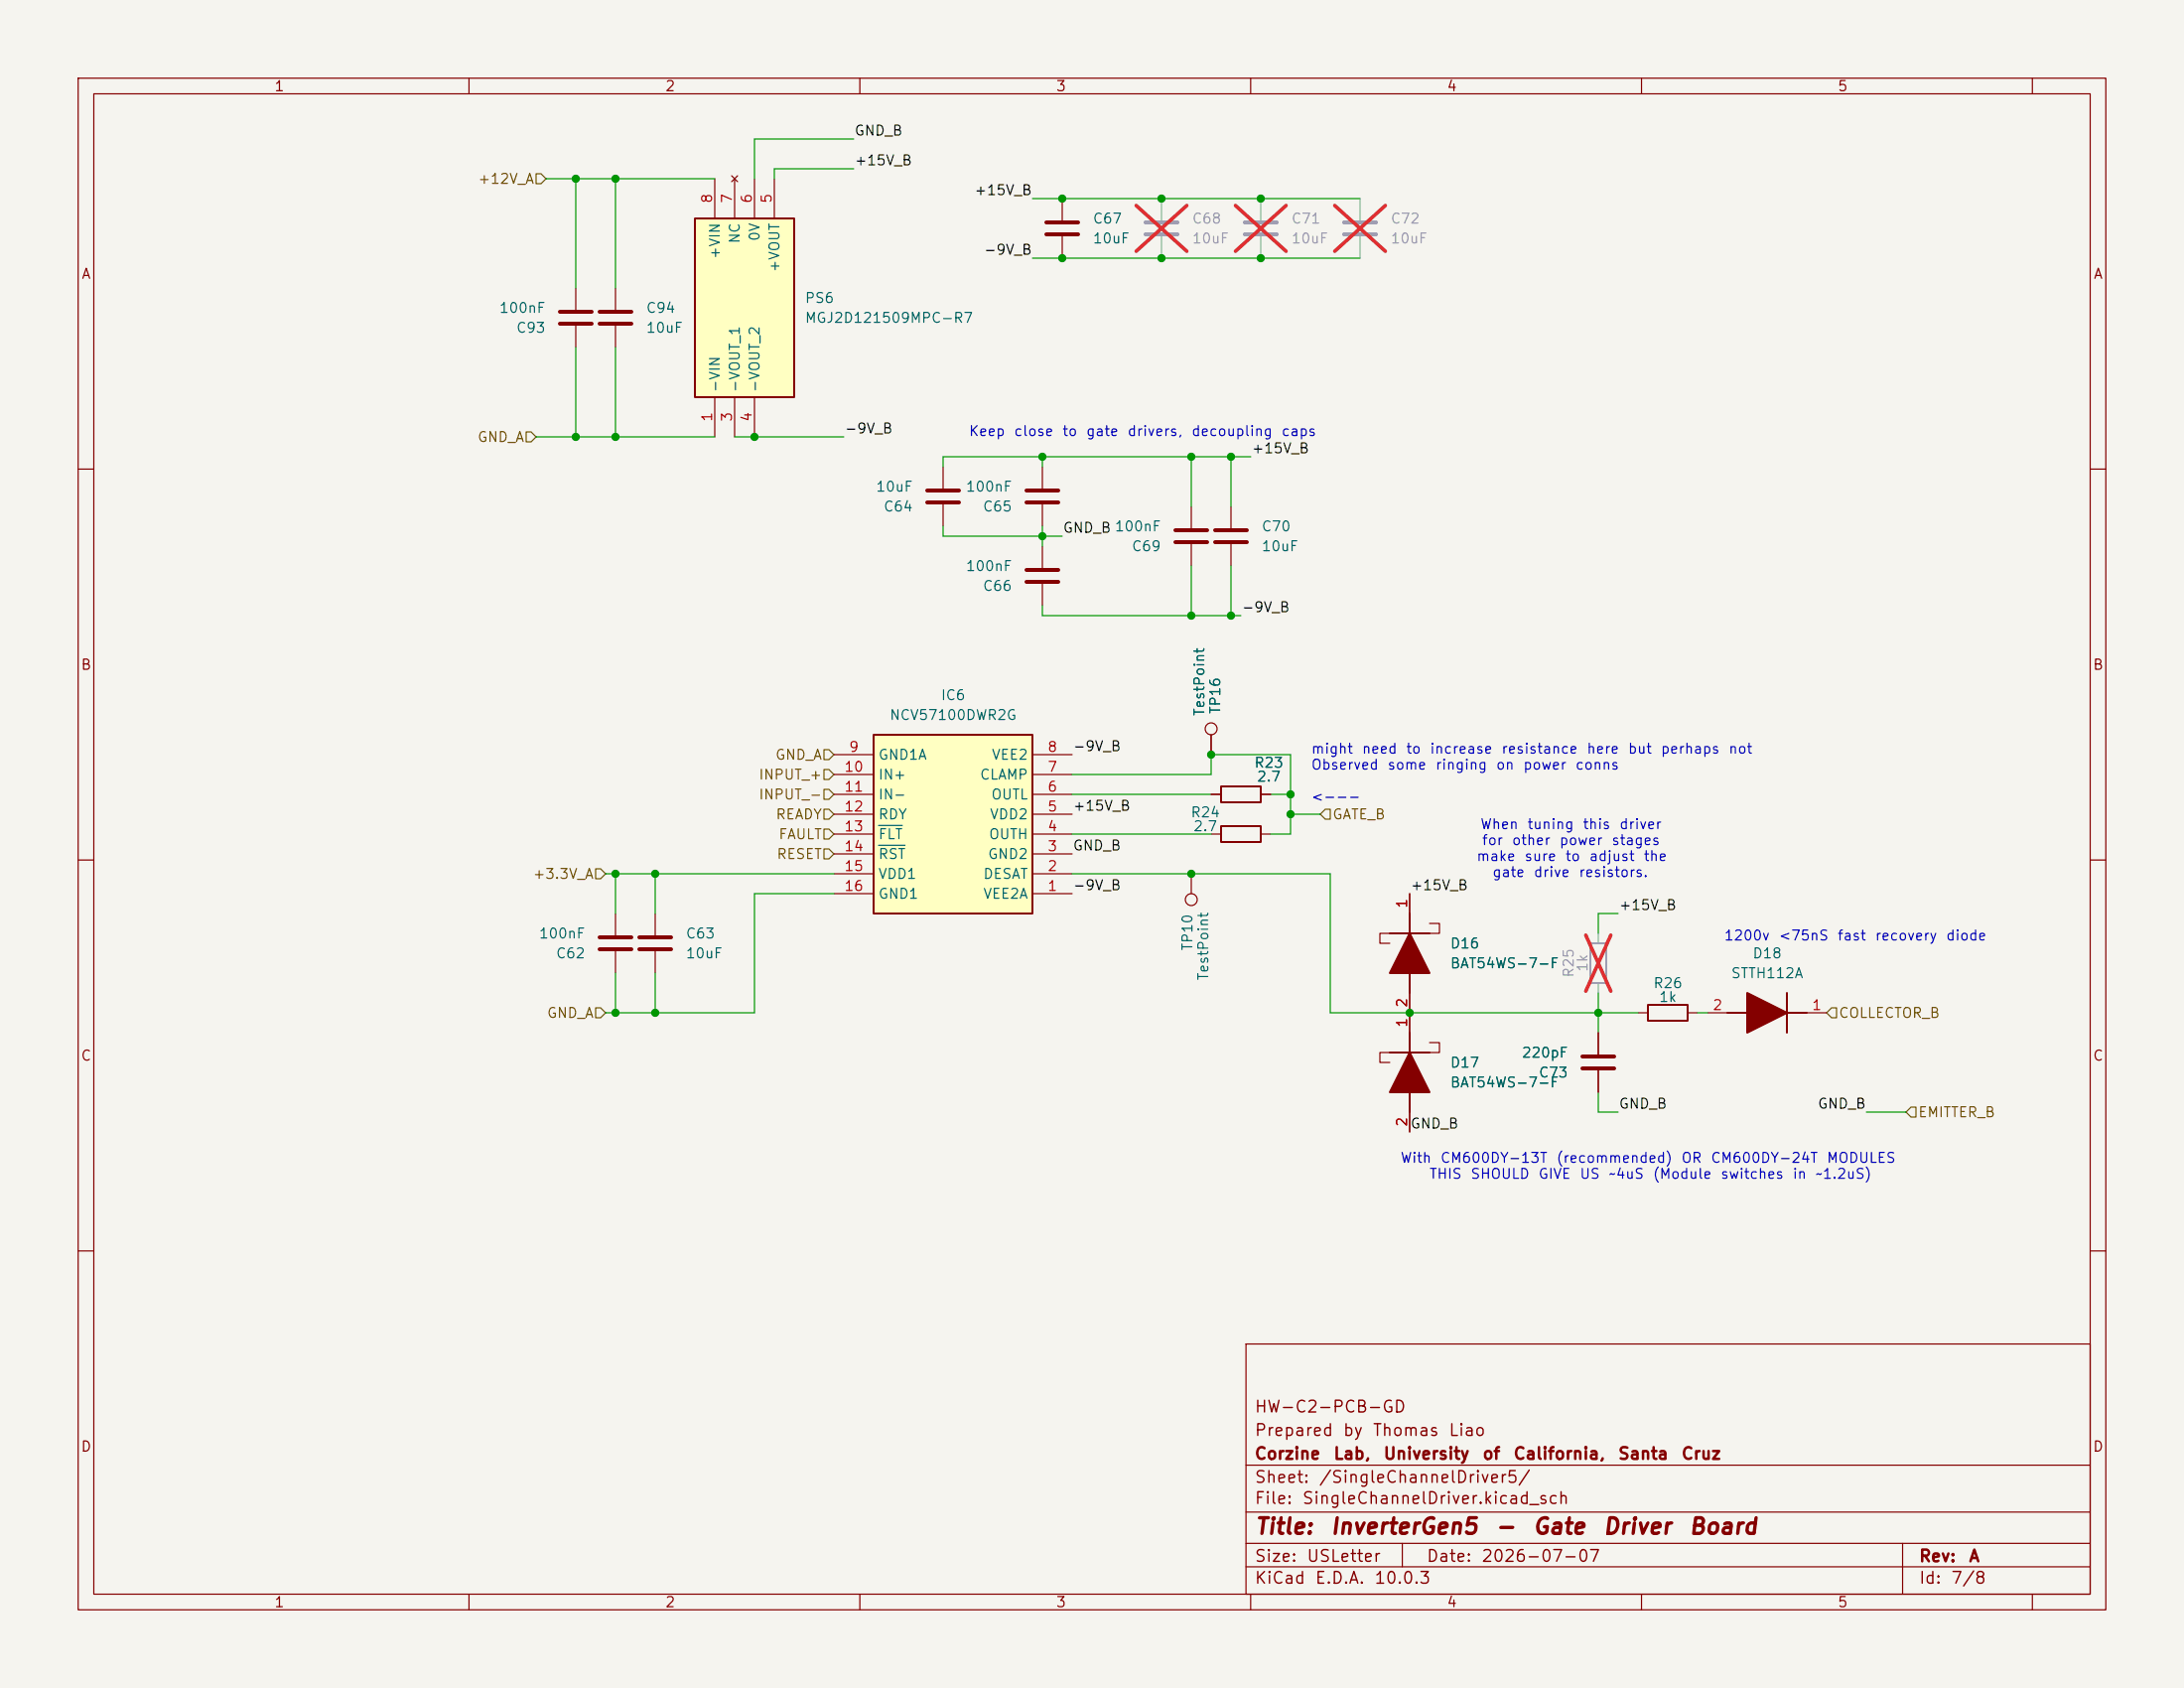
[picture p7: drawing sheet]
<svg xmlns="http://www.w3.org/2000/svg" width="279mm" height="216mm" viewBox="0 0 279 216" stroke-linecap="round" stroke-linejoin="round" font-family="sans-serif">
<path d="M0 0h279.4v215.9h-279.4z" fill="#f5f4ef" stroke="#f5f4ef" stroke-width=".13"/>
<g fill="none" stroke="#840000" stroke-width=".15">
<path d="M10 10h259.4v195.9h-259.4zM12 12h255.4v191.9h-255.4zM60 10v2M110 10v2M160 10v2M210 10v2M260 10v2M10 60h2M133.3 69.9v2.7M133.3 74.7v2.8M267.4 60h2M10 110h2"/>
<path d="M267.4 110h2M10 160h2M159.4 171.9h108v32h-108zM267.4 160h2M159.4 197.4h108M159.4 193.4h108M159.4 187.4h108M179.4 197.4v3M243.4 197.4v6.5M60 203.9v2M110 203.9v2M159.4 200.4h108"/>
<path d="M160 203.9v2M210 203.9v2M260 203.9v2"/>
</g>
<path d="M131.3 74.4h4.1M131.3 72.9h4.1" fill="none" stroke="#840000" stroke-width=".51"/>
<path d="M88.9 27.9h12.7v22.9h-12.7z" fill="#ffffc2"/>
<g fill="none" stroke="#840000" stroke-width=".25">
<path d="M88.9 27.9h12.7v22.9h-12.7zM156.2 105.7h5.1v2h-5.1zM156.2 100.6h5.1v2h-5.1zM177.8 119.4h5.1M180.3 116.8v2.6M177.8 134.6h5.1M180.3 124.5v2.5M180.3 132.1v2.5M180.3 139.7v2.5M210.8 128.5h5.1v2.1h-5.1zM221 129.5h2.5M228.6 129.5h2.5"/>
<path d="M228.6 127v5.1"/>
</g>
<g fill="none" stroke="#840000" stroke-width=".15">
<path d="M73.7 36.8v2.8M78.7 36.8v2.8M91.4 22.9v5M93.6 22.5l.8 .7M94 22.9v5M94.4 22.5l-.8 .7M96.5 22.9v5M99.1 22.9v5M135.9 25.4v2.8M135.9 30.2v2.8M73.7 41.7v2.8M78.7 41.7v2.8"/>
<path d="M91.4 50.8v5.1M94 50.8v5.1M96.5 50.8v5.1M120.6 59.7v2.8M133.3 59.7v2.8M120.6 64.5v2.8M133.3 64.5v2.8M152.4 64.8v2.8M152.4 69.6v2.8M154.9 94v2.5M78.7 116.8v2.8M83.8 116.8v2.8"/>
<path d="M152.4 111.8v2.5M154.9 106.7h1.3M154.9 101.6h1.3M161.3 106.7h1.3M161.3 101.6h1.3M177.8 119.4h-1.3v1.3h1.3M180.3 114.3v2.5M182.9 118.1h1.2v1.3h-1.2M78.7 121.7v2.8M83.8 121.7v2.8M177.8 134.6h-1.3v1.3h1.3M180.3 127v5.1"/>
<path d="M182.9 133.4h1.2v1.2h-1.2M204.5 132.1v2.8M204.5 136.9v2.8M209.5 129.5h1.3M215.9 129.5h1.3M218.4 129.5h2.6M231.1 129.5h2.6M180.3 142.2v2.6"/>
<circle cx="154.9" cy="93.2" r=".76"/>
<circle cx="152.4" cy="115.1" r=".76"/>
</g>
<g fill="none" stroke="#840000" stroke-width=".51">
<path d="M71.6 39.9h4.1M76.7 39.9h4.1M133.9 28.4h4M133.9 30h4M71.6 41.4h4.1M76.7 41.4h4.1M118.6 64.3h4.1M118.6 62.7h4.1M131.3 64.3h4.1M131.3 62.7h4.1M150.4 69.3h4M150.4 67.8h4"/>
<path d="M76.7 119.9h4.1M81.8 119.9h4.1M76.7 121.4h4.1M81.8 121.4h4.1M202.4 136.7h4.1M202.4 135.1h4.1"/>
</g>
<path d="M146.6 28.4h4M146.6 30h4M159.3 28.4h4M159.3 30h4M172 28.4h4M172 30h4" fill="none" stroke="#9c9b98" stroke-width=".51"/>
<path d="M148.6 25.4v2.8M148.6 30.2v2.8M161.3 25.4v2.8M161.3 30.2v2.8M174 25.4v2.8M174 30.2v2.8M204.5 119.4v1.3M204.5 125.7v1.3" fill="none" stroke="#9c9b98" stroke-width=".15"/>
<path d="M145.4 26.3l6.4 5.8M151.8 26.3l-6.4 5.8M158.1 26.3l6.4 5.8M164.5 26.3l-6.4 5.8M170.8 26.3l6.4 5.8M177.2 26.3l-6.4 5.8M202.9 119.6l3.2 7.2M206.1 119.6l-3.2 7.2" fill="none" stroke="#e12e31" stroke-width=".46"/>
<path d="M203.5 120.7h2v5h-2z" fill="none" stroke="#9c9b98" stroke-width=".25"/>
<g fill="#840000" stroke="#840000" stroke-width=".25">
<path d="M180.3 134.6l2.6 5.1h-5.1z"/>
<path d="M223.5 127l5.1 2.5-5.1 2.6z"/>
<path d="M180.3 119.4l2.6 5.1h-5.1z"/>
</g>
<path d="M111.8 94h20.3v22.8h-20.3z" fill="#ffffc2"/>
<path d="M111.8 94h20.3v22.8h-20.3z" fill="none" stroke="#840000" stroke-width=".25"/>
<g fill="none" stroke="#840000" stroke-width=".15">
<path d="M157.5 64.8v2.8M157.5 69.6v2.8M106.7 99.1h5.1M106.7 96.5h5.1M132.1 99.1h5.1M132.1 96.5h5.1M154.9 94v2.5M106.7 114.3h5.1M106.7 111.8h5.1M106.7 109.2h5.1M106.7 106.7h5.1M106.7 104.1h5.1"/>
<path d="M106.7 101.6h5.1M132.1 114.3h5.1M132.1 111.8h5.1M132.1 109.2h5.1M132.1 106.7h5.1M132.1 104.1h5.1M132.1 101.6h5.1M154.9 101.6h1.3M161.3 101.6h1.3M180.3 114.3v2.5M180.3 127v5.1M204.5 132.1v2.8"/>
<path d="M204.5 136.9v2.8M180.3 142.2v2.6"/>
</g>
<path d="M112.4 105.6h3M112.4 108.1h3.4" fill="none" stroke="#006464" stroke-width=".15"/>
<path d="M155.4 67.8h4.1M155.4 69.3h4.1" fill="none" stroke="#840000" stroke-width=".51"/>
<g fill="none" stroke="#725600" stroke-width=".15">
<path d="M68.6 22.2h.6l.6 .7-.6 .6h-.6zM67.3 55.2h.6l.7 .7-.7 .6h-.6zM105.4 95.9h.6l.7 .6-.7 .7h-.6zM105.4 98.4h.6l.7 .7-.7 .6h-.6zM76.2 111.1h.6l.7 .7-.7 .6h-.6zM105.4 108.6h.6l.7 .6-.7 .7h-.6zM105.4 106h.6l.7 .7-.7 .6h-.6zM105.4 101h.6l.7 .6-.7 .6h-.6zM105.4 103.5h.6l.7 .6-.7 .7h-.6zM169.5 103.5h.7v1.3h-.7l-.6-.7zM76.2 128.9h.6l.7 .6-.7 .7h-.6zM234.3 128.9h.6v1.3h-.6l-.6-.7z"/>
<path d="M244.5 141.6h.6v1.3h-.6l-.7-.7z"/>
</g>
<g fill="none" stroke="#009600" stroke-width=".15">
<path d="M109.2 17.8h-12.7v5.1M69.8 22.9h21.6M73.7 22.9v13.9M78.7 22.9v13.9M109.2 21.6h-10.1v1.3M132.1 33h41.9M132.1 25.4h41.9M68.6 55.9h22.8M73.7 44.5v11.4M78.7 44.5v11.4M94 55.9h13.9M133.3 58.4v1.3"/>
<path d="M152.4 58.4v6.4M157.5 58.4v6.4M160 58.4h-39.4v1.3M120.6 67.3v1.3h15.3M133.3 67.3v2.6M133.3 77.5v1.2h25.4M152.4 72.4v6.3M157.5 72.4v6.3M137.2 99.1h17.7v-2.6h10.2v10.2h-2.5M77.5 111.8h29.2M78.7 111.8v5M83.8 111.8v5"/>
<path d="M106.7 114.3h-10.2v15.2h-19M137.2 111.8h33v17.7h39.3M137.2 106.7h17.7M137.2 101.6h17.7M162.6 101.6h2.5M165.1 104.1h3.8M207 116.8h-2.5v2.6M78.7 124.5v5M83.8 124.5v5M204.5 127v5.1M204.5 139.7v2.5h2.5M217.2 129.5h1.2"/>
<path d="M238.8 142.2h5"/>
</g>
<g fill="#009600" stroke="#009600" stroke-width=".13">
<circle cx="165.1" cy="101.6" r=".46"/>
<circle cx="165.1" cy="104.1" r=".46"/>
<circle cx="133.3" cy="68.6" r=".46"/>
<circle cx="157.5" cy="78.7" r=".46"/>
<circle cx="152.4" cy="78.7" r=".46"/>
<circle cx="152.4" cy="111.8" r=".46"/>
<circle cx="154.9" cy="96.5" r=".46"/>
<circle cx="161.3" cy="25.4" r=".46"/>
<circle cx="148.6" cy="25.4" r=".46"/>
<circle cx="148.6" cy="33" r=".46"/>
<circle cx="152.4" cy="58.4" r=".46"/>
<circle cx="157.5" cy="58.4" r=".46"/>
<circle cx="135.9" cy="33" r=".46"/>
<circle cx="135.9" cy="25.4" r=".46"/>
<circle cx="133.3" cy="58.4" r=".46"/>
<circle cx="161.3" cy="33" r=".46"/>
<circle cx="78.7" cy="129.5" r=".46"/>
<circle cx="83.8" cy="129.5" r=".46"/>
<circle cx="73.7" cy="55.9" r=".46"/>
<circle cx="78.7" cy="111.8" r=".46"/>
<circle cx="78.7" cy="55.9" r=".46"/>
<circle cx="96.5" cy="55.9" r=".46"/>
<circle cx="83.8" cy="111.8" r=".46"/>
<circle cx="78.7" cy="22.9" r=".46"/>
<circle cx="73.7" cy="22.9" r=".46"/>
<circle cx="180.3" cy="129.5" r=".46"/>
<circle cx="204.5" cy="129.5" r=".46"/>
</g>
<g font-size="2" fill="#840000">
<text x="160.4" y="196.7">Title:</text>
<text x="170.1" y="196.7">InverterGen5</text>
<text x="191.2" y="196.7">-</text>
<text x="196" y="196.7">Gate</text>
<text x="204.9" y="196.7">Driver</text>
<text x="215.9" y="196.7">Board</text>
</g>
<g font-size="1.5" fill="#840000">
<text x="160.4" y="184">Prepared</text>
<text x="160.4" y="181">HW-C2-PCB-GD</text>
<text x="171.7" y="184">by</text>
<text x="175.5" y="184">Thomas</text>
<text x="185.2" y="184">Liao</text>
<text x="160.4" y="190">Sheet:</text>
<text x="160.4" y="187">Corzine</text>
<text x="168.6" y="190">/SingleChannelDriver5/</text>
<text x="170.5" y="187">Lab,</text>
<text x="176.9" y="187">University</text>
<text x="189.6" y="187">of</text>
<text x="193.5" y="187">California,</text>
<text x="206.9" y="187">Santa</text>
<text x="215" y="187">Cruz</text>
<text x="160.4" y="192.7">File:</text>
<text x="166.5" y="192.7">SingleChannelDriver.kicad_sch</text>
<text x="160.4" y="202.9">KiCad</text>
<text x="160.4" y="200.1">Size:</text>
<text x="167.1" y="200.1">USLetter</text>
<text x="168.1" y="202.9">E.D.A.</text>
<text x="175.7" y="202.9">10.0.3</text>
<text x="182.4" y="200.1">Date:</text>
<text x="189.4" y="200.1">2026-07-07</text>
<text x="245.4" y="200.1">Rev:</text>
<text x="245.4" y="202.9">Id:</text>
<text x="249.5" y="202.9">7/8</text>
<text x="251.8" y="200.1">A</text>
</g>
<g font-size="1.3" fill="#840000">
<text x="35" y="12">1</text>
<text x="85" y="12">2</text>
<text x="135" y="12">3</text>
<text x="185" y="12">4</text>
<text x="235" y="12">5</text>
<text x="10.3" y="36">A</text>
<text x="267.7" y="36">A</text>
<text x="10.3" y="86">B</text>
<text x="267.7" y="86">B</text>
<text x="10.3" y="136">C</text>
<text x="267.7" y="136">C</text>
<text x="10.3" y="186">D</text>
<text x="267.7" y="186">D</text>
<text x="35" y="205.9">1</text>
<text x="85" y="205.9">2</text>
<text x="135" y="205.9">3</text>
<text x="185" y="205.9">4</text>
<text x="235" y="205.9">5</text>
</g>
<g font-size="1.3" fill="#0f0f0f">
<text x="109.2" y="17.7">GND_B</text>
<text x="109.2" y="21.5">+15V_B</text>
<text x="124.6" y="25.3">+15V_B</text>
<text x="125.8" y="32.9">-9V_B</text>
<text x="107.9" y="55.8">-9V_B</text>
<text x="160" y="58.3">+15V_B</text>
<text x="135.9" y="68.5">GND_B 100nF</text>
<text x="158.7" y="78.6">-9V_B</text>
<text x="137.2" y="96.4">-9V_B</text>
<text x="137.2" y="104">+15V_B</text>
<text x="137.2" y="109.1">GND_B</text>
<text x="137.2" y="114.2">-9V_B</text>
<text x="180.3" y="114.2">+15V_B</text>
<text x="207" y="116.7">+15V_B</text>
<text x="207" y="142.1">GND_B</text>
<text x="232.4" y="142.1">GND_B</text>
<text x="180.3" y="144.7">GND_B</text>
</g>
<g font-size="1.3" fill="#725600">
<text x="61.1" y="23.8">+12V_A</text>
<text x="61" y="56.9">GND_A</text>
<text x="97" y="100">INPUT_+</text>
<text x="99.1" y="97.5">GND_A</text>
<text x="97" y="102.6">INPUT_-</text>
<text x="99.2" y="105.1">READY</text>
<text x="99.5" y="107.7">FAULT</text>
<text x="170.4" y="105.1">GATE_B</text>
<text x="68.1" y="112.7">+3.3V_A</text>
<text x="99.3" y="110.2">RESET</text>
<text x="69.9" y="130.5">GND_A</text>
<text x="235.1" y="130.5">COLLECTOR_B</text>
<text x="245.3" y="143.2">EMITTER_B</text>
</g>
<g font-size="1.3" fill="#a90000">
<text x="91.4" y="26.1" transform="rotate(-90 91.4 26.1)">8</text>
<text x="94" y="26.1" transform="rotate(-90 94 26.1)">7</text>
<text x="96.5" y="26.1" transform="rotate(-90 96.5 26.1)">6</text>
<text x="99" y="26.1" transform="rotate(-90 99 26.1)">5</text>
<text x="91.4" y="54" transform="rotate(-90 91.4 54)">1</text>
<text x="94" y="54" transform="rotate(-90 94 54)">3</text>
<text x="96.5" y="54" transform="rotate(-90 96.5 54)">4</text>
<text x="107.9" y="99">10</text>
<text x="107.9" y="101.6">11</text>
<text x="108.5" y="96.5">9</text>
<text x="133.9" y="101.6">6</text>
<text x="133.9" y="99">7</text>
<text x="133.9" y="96.5">8</text>
<text x="107.9" y="104.1">12</text>
<text x="107.9" y="106.7">13</text>
<text x="133.9" y="106.7">4</text>
<text x="133.9" y="104.1">5</text>
<text x="107.9" y="109.2">14</text>
<text x="107.9" y="111.7">15</text>
<text x="133.9" y="111.7">2</text>
<text x="133.9" y="109.2">3</text>
<text x="107.9" y="114.3">16</text>
<text x="133.9" y="114.3">1</text>
<text x="180.3" y="116.3" transform="rotate(-90 180.3 116.3)">1</text>
<text x="180.3" y="131.5" transform="rotate(-90 180.3 131.5)">1</text>
<text x="180.3" y="129" transform="rotate(-90 180.3 129)">2</text>
<text x="219" y="129.5">2</text>
<text x="231.7" y="129.5">1</text>
<text x="180.3" y="144.2" transform="rotate(-90 180.3 144.2)">2</text>
</g>
<g font-size="1.3" fill="#006464">
<text x="139.7" y="28.9">C67</text>
<text x="92.4" y="33.2" transform="rotate(-90 92.4 33.2)">+VIN</text>
<text x="95" y="31.3" transform="rotate(-90 95 31.3)">NC</text>
<text x="97.5" y="30.9" transform="rotate(-90 97.5 30.9)">0V</text>
<text x="100" y="34.9" transform="rotate(-90 100 34.9)">+VOUT</text>
<text x="139.7" y="31.5">10uF</text>
<text x="63.8" y="40.3">100nF</text>
<text x="82.6" y="40.3">C94</text>
<text x="102.9" y="39.1">PS6</text>
<text x="102.9" y="41.6">MGJ2D121509MPC-R7</text>
<text x="65.9" y="42.9">C93</text>
<text x="82.6" y="42.9">10uF</text>
<text x="92.4" y="50.3" transform="rotate(-90 92.4 50.3)">-VIN</text>
<text x="95" y="50.3" transform="rotate(-90 95 50.3)">-VOUT_1</text>
<text x="97.5" y="50.3" transform="rotate(-90 97.5 50.3)">-VOUT_2</text>
<text x="112" y="63.2">10uF</text>
<text x="112.9" y="65.7">C64</text>
<text x="123.5" y="63.2">100nF</text>
<text x="125.6" y="65.7">C65</text>
<text x="144.7" y="70.8">C69</text>
<text x="161.3" y="68.3">C70</text>
<text x="161.3" y="70.8">10uF</text>
<text x="123.5" y="73.4">100nF</text>
<text x="125.6" y="75.9">C66</text>
<text x="120.3" y="89.9">IC6</text>
<text x="113.7" y="92.4">NCV57100DWR2G</text>
<text x="154.4" y="91.7" transform="rotate(-90 154.4 91.7)">TestPoint</text>
<text x="156.4" y="91.4" transform="rotate(-90 156.4 91.4)">TP16</text>
<text x="112.3" y="97.5">GND1A</text>
<text x="112.3" y="100">IN+</text>
<text x="125.3" y="100">CLAMP</text>
<text x="126.8" y="97.5">VEE2</text>
<text x="160.4" y="98.5">R23</text>
<text x="160.7" y="100.3">2.7</text>
<text x="112.3" y="102.6">IN-</text>
<text x="112.3" y="105.1">RDY</text>
<text x="112.3" y="107.7">FLT</text>
<text x="126.4" y="107.7">OUTH</text>
<text x="126.5" y="105.1">VDD2</text>
<text x="126.7" y="102.6">OUTL</text>
<text x="152.2" y="104.9">R24</text>
<text x="152.6" y="106.6">2.7</text>
<text x="112.3" y="110.2">RST</text>
<text x="112.3" y="112.7">VDD1</text>
<text x="125.7" y="112.7">DESAT</text>
<text x="126.3" y="110.2">GND2</text>
<text x="112.3" y="115.3">GND1</text>
<text x="125.7" y="115.3">VEE2A</text>
<text x="68.9" y="120.4">100nF</text>
<text x="71" y="122.9">C62</text>
<text x="87.6" y="120.4">C63</text>
<text x="87.6" y="122.9">10uF</text>
<text x="152.9" y="121.7" transform="rotate(-90 152.9 121.7)">TP10</text>
<text x="154.9" y="125.5" transform="rotate(-90 154.9 125.5)">TestPoint</text>
<text x="185.4" y="121.6">D16</text>
<text x="185.4" y="124.2">BAT54WS-7-F</text>
<text x="221.4" y="125.4">STTH112A</text>
<text x="224.1" y="122.9">D18</text>
<text x="211.4" y="126.7">R26</text>
<text x="212.1" y="128.5">1k</text>
<text x="185.4" y="136.9">D17</text>
<text x="194.6" y="135.6">220pF</text>
<text x="185.4" y="139.4">BAT54WS-7-F</text>
<text x="196.8" y="138.1">C73</text>
</g>
<g font-size="1.3" fill="#939391">
<text x="152.4" y="28.9">C68</text>
<text x="165.1" y="28.9">C71</text>
<text x="177.8" y="28.9">C72</text>
<text x="152.4" y="31.5">10uF</text>
<text x="165.1" y="31.5">10uF</text>
<text x="177.8" y="31.5">10uF</text>
<text x="201.6" y="125.1" transform="rotate(-90 201.6 125.1)">R25</text>
<text x="203.4" y="124.4" transform="rotate(-90 203.4 124.4)">1k</text>
</g>
<g font-size="1.3" fill="#0000c2">
<text x="123.9" y="56.1">Keep</text>
<text x="129.6" y="56.1">close</text>
<text x="135.8" y="56.1">to</text>
<text x="138.9" y="56.1">gate</text>
<text x="144.1" y="56.1">drivers,</text>
<text x="152.3" y="56.1">decoupling</text>
<text x="163.8" y="56.1">caps</text>
<text x="167.6" y="96.7">might</text>
<text x="167.6" y="98.8">Observed</text>
<text x="174.1" y="96.7">need</text>
<text x="177.4" y="98.8">some</text>
<text x="179.8" y="96.7">to</text>
<text x="182.8" y="96.7">increase</text>
<text x="183.5" y="98.8">ringing</text>
<text x="191.3" y="98.8">on</text>
<text x="192" y="96.7">resistance</text>
<text x="194.8" y="98.8">power</text>
<text x="201.4" y="98.8">conns</text>
<text x="202.9" y="96.7">here</text>
<text x="208.2" y="96.7">but</text>
<text x="212.4" y="96.7">perhaps</text>
<text x="221" y="96.7">not</text>
<text x="167.6" y="102.8">&lt;---</text>
<text x="189.3" y="106.4">When</text>
<text x="195.3" y="106.4">tuning</text>
<text x="202.4" y="106.4">this</text>
<text x="207.1" y="106.4">driver</text>
<text x="188.8" y="110.5">make</text>
<text x="189.5" y="108.4">for</text>
<text x="190.8" y="112.5">gate</text>
<text x="193.3" y="108.4">other</text>
<text x="194.9" y="110.5">sure</text>
<text x="196.1" y="112.5">drive</text>
<text x="199.4" y="108.4">power</text>
<text x="200.1" y="110.5">to</text>
<text x="201.9" y="112.5">resistors.</text>
<text x="203.2" y="110.5">adjust</text>
<text x="206.1" y="108.4">stages</text>
<text x="210.2" y="110.5">the</text>
<text x="220.5" y="120.6">1200v</text>
<text x="227.4" y="120.6">&lt;75nS</text>
<text x="235" y="120.6">fast</text>
<text x="239.8" y="120.6">recovery</text>
<text x="248.9" y="120.6">diode</text>
<text x="179.1" y="149.1">With</text>
<text x="184.2" y="149.1">CM600DY-13T</text>
<text x="199" y="149.1">(recommended)</text>
<text x="215" y="149.1">OR</text>
<text x="218.8" y="149.1">CM600DY-24T</text>
<text x="233.6" y="149.1">MODULES</text>
<text x="182.8" y="151.1">THIS</text>
<text x="188" y="151.1">SHOULD</text>
<text x="196.7" y="151.1">GIVE</text>
<text x="202" y="151.1">US</text>
<text x="205.7" y="151.1">~4uS</text>
<text x="211.3" y="151.1">(Module</text>
<text x="220" y="151.1">switches</text>
<text x="229.2" y="151.1">in</text>
<text x="232.2" y="151.1">~1.2uS)</text>
</g>
</svg>
